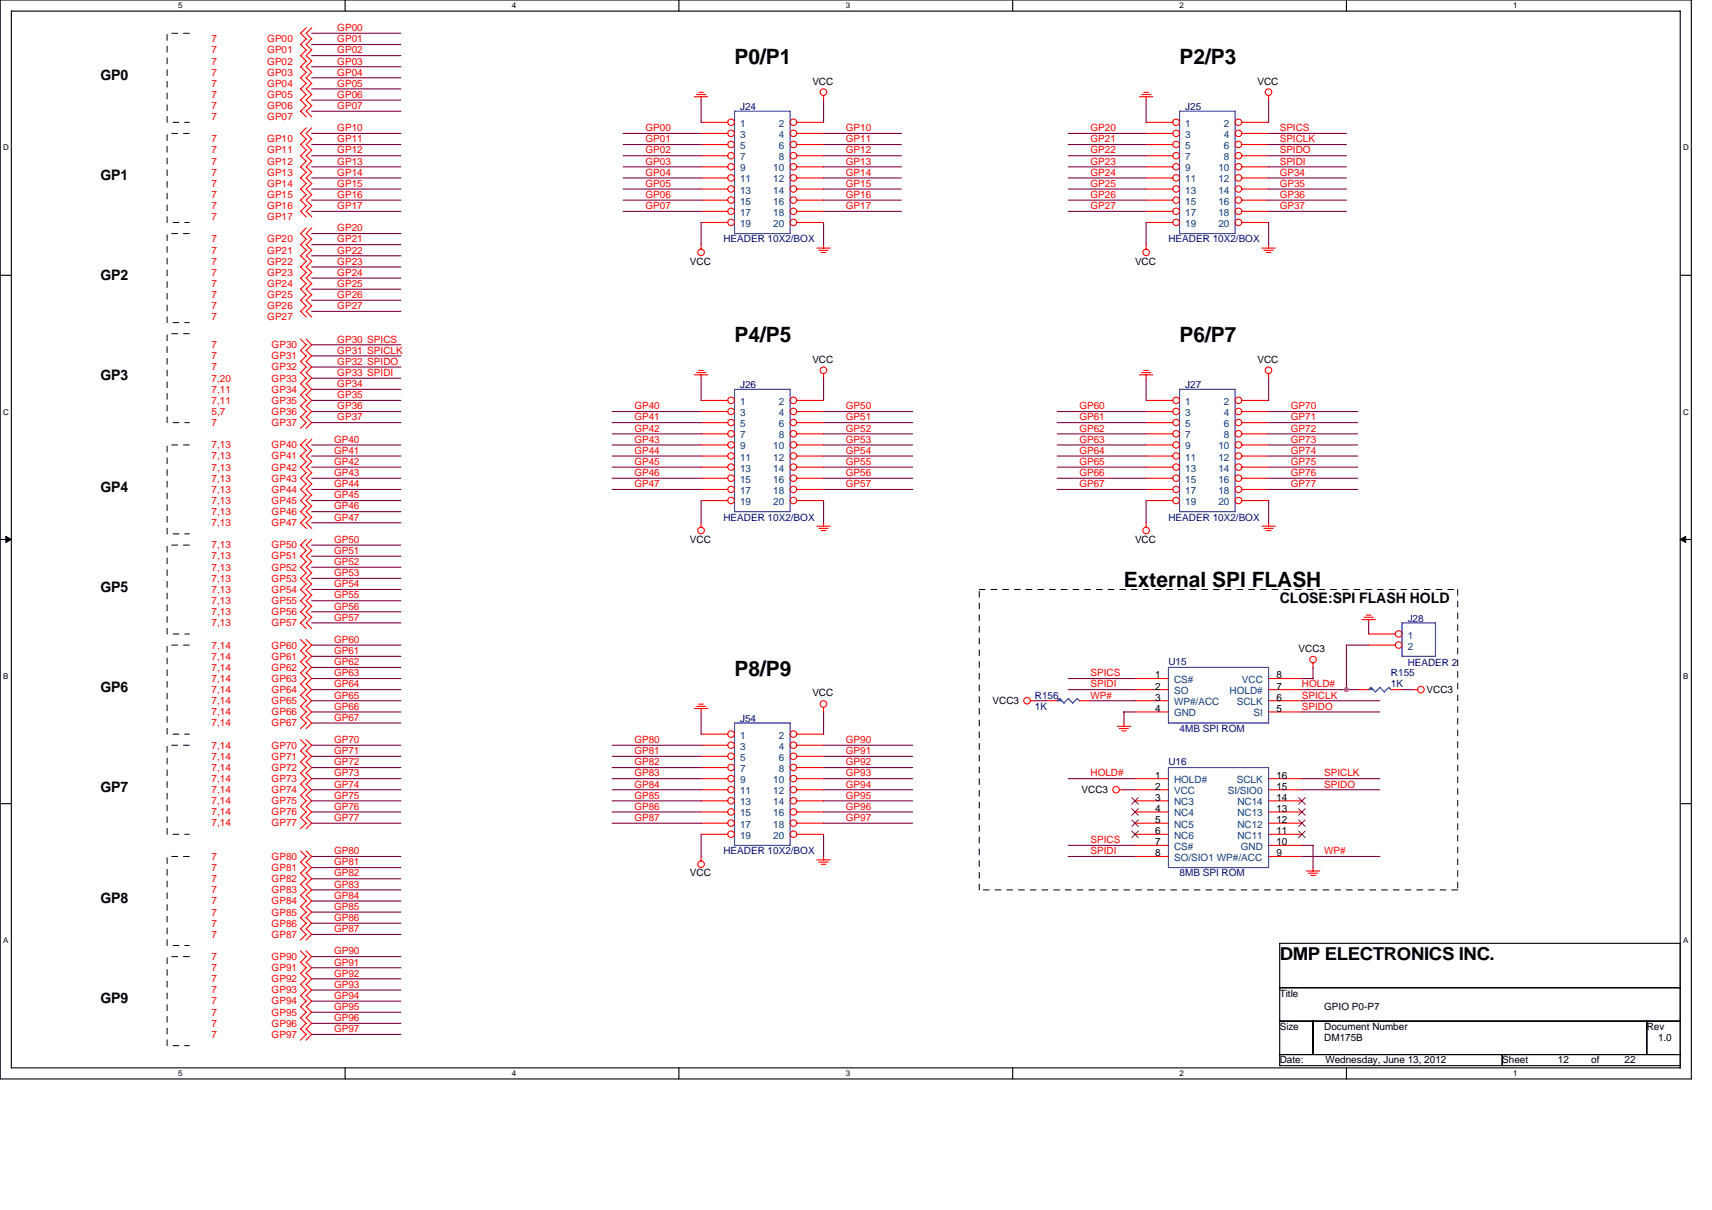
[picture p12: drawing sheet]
<svg xmlns="http://www.w3.org/2000/svg" width="297mm" height="210mm" viewBox="0 0 297 210" stroke-linecap="round" stroke-linejoin="round" font-family="sans-serif">
<path d="M0 0h293.5v187.2h-293.5zM2 1.9h289.5v183.4h-289.5z" fill="none" stroke="#000" stroke-width=".19"/>
<g fill="#fff">
<path d="M30.9 .2h.8v1.6h-.8z"/>
<path d="M30.9 185.5h.8v1.6h-.8z"/>
</g>
<path d="M59.9 0v1.9M59.9 185.3v1.9" fill="none" stroke="#000" stroke-width=".19"/>
<g fill="#fff">
<path d="M88.8 .2h.8v1.6h-.8z"/>
<path d="M88.8 185.5h.8v1.6h-.8z"/>
</g>
<path d="M117.8 0v1.9M117.8 185.3v1.9" fill="none" stroke="#000" stroke-width=".19"/>
<g fill="#fff">
<path d="M146.7 .2h.8v1.6h-.8z"/>
<path d="M146.7 185.5h.8v1.6h-.8z"/>
</g>
<path d="M175.7 0v1.9M175.7 185.3v1.9" fill="none" stroke="#000" stroke-width=".19"/>
<g fill="#fff">
<path d="M204.7 .2h.7v1.6h-.7z"/>
<path d="M204.7 185.5h.7v1.6h-.7z"/>
</g>
<path d="M233.6 0v1.9M233.6 185.3v1.9" fill="none" stroke="#000" stroke-width=".19"/>
<g fill="#fff">
<path d="M262.6 .2h.7v1.6h-.7z"/>
<path d="M262.6 185.5h.7v1.6h-.7z"/>
<path d="M.5 24.8h1v1.6h-1z"/>
<path d="M292 24.8h1v1.6h-1z"/>
<path d="M.5 70.7h1v1.5h-1z"/>
<path d="M292 70.7h1v1.5h-1z"/>
</g>
<path d="M0 47.8h2M291.5 47.8h2" fill="none" stroke="#000" stroke-width=".19"/>
<g fill="#fff">
<path d="M.5 116.5h.9v1.6h-.9z"/>
<path d="M292 116.5h.9v1.6h-.9z"/>
</g>
<path d="M0 93.6h2M291.5 93.6h2" fill="none" stroke="#000" stroke-width=".19"/>
<path d="M1 93.1l1 .5-1 .5zM291.5 93.6l1-.5v1z" fill="#000" stroke="#000" stroke-width=".17"/>
<g fill="#fff">
<path d="M.5 162.4h.9v1.5h-.9z"/>
<path d="M292 162.4h.9v1.5h-.9z"/>
</g>
<path d="M0 139.5h2M291.5 139.5h2M222 163.7h69.5v21.2h-69.5zM222 171.4h69.5M222 177.2h69.5M227.8 177.2v5.8M285.7 177.2v5.8M222 183h69.5M260.6 183v1.9" fill="none" stroke="#000" stroke-width=".19"/>
<g fill="none" stroke="#000" stroke-width=".17" stroke-dasharray="1 1 1 1 1 1 1 1">
<path d="M32.8 5.8h-3.8v15.4h3.8M32.8 23.2h-3.8v15.4h3.8M32.8 40.5h-3.8v15.5h3.8M32.8 57.9h-3.8v15.4h3.8M32.8 77.2h-3.8v15.4h3.8M32.8 94.6h-3.8v15.4h3.8M32.8 112h-3.8v15.4h3.8M169.9 102.3h83M252.9 102.3v52.1M32.8 129.3h-3.8v15.5h3.8M32.8 148.6h-3.8v15.5h3.8M169.9 154.4v-52.1"/>
<path d="M252.9 154.4h-83M32.8 166h-3.8v15.5h3.8"/>
</g>
<g fill="none" stroke="#f00" stroke-width=".19">
<path d="M53.1 12.5l-.9 1 .9 1M53.1 10.6l-.9 1 .9 1M53.1 18.3l-.9 1 .9 1M53.1 16.4l-.9 1 .9 1M53.1 6.7l-.9 1 .9 1M53.1 14.5l-.9 .9 .9 1M53.1 4.8l-.9 1 .9 1M53.1 8.7l-.9 1 .9 .9M54.1 12.5l-1 1 1 1M54.1 10.6l-1 1 1 1M54.1 18.3l-1 1 1 1M54.1 16.4l-1 1 1 1"/>
<path d="M54.1 6.7l-1 1 1 1M54.1 14.5l-1 .9 1 1M54.1 4.8l-1 1 1 1M54.1 8.7l-1 1 1 .9M120.5 16.8h2.3M120.9 16.4h1.5M121.2 16h.8M121.6 16.8v.6M142.9 16.6v.8M197.7 16.8h2.3M198.1 16.4h1.6M198.5 16h.8"/>
<path d="M198.9 16.8v.6M220.1 16.6v.8M53.1 31.8l-.9 1 .9 1M53.1 24.1l-.9 1 .9 1M53.1 28l-.9 1 .9 .9M53.1 33.8l-.9 .9 .9 1M53.1 22.2l-.9 1 .9 1M53.1 29.9l-.9 1 .9 1M53.1 26l-.9 1 .9 1M53.1 39.5l-.9 1 .9 1M53.1 35.7l-.9 1 .9 1M54.1 31.8l-1 1 1 1"/>
<path d="M54.1 24.1l-1 1 1 1M54.1 28l-1 1 1 .9M54.1 33.8l-1 .9 1 1M54.1 22.2l-1 1 1 1M54.1 29.9l-1 1 1 1M54.1 26l-1 1 1 1M54.1 39.5l-1 1 1 1M54.1 35.7l-1 1 1 1M121.6 21.2h4.7M121.6 23.2h4.7M121.6 25.1h4.7M121.6 27h4.7"/>
<path d="M121.6 29h4.7M121.6 30.9h4.7M121.6 32.8h4.7M121.6 34.7h4.7M121.6 36.7h4.7M121.6 38.6h4.7M138.3 21.2h4.6M138.3 23.2h4.6M138.3 25.1h4.6M138.3 27h4.6M138.3 29h4.6M138.3 30.9h4.6"/>
<path d="M138.3 32.8h4.6M138.3 34.7h4.6M138.3 36.7h4.6M138.3 38.6h4.6M198.9 21.2h4.6M198.9 23.2h4.6M198.9 25.1h4.6M198.9 27h4.6M198.9 29h4.6M198.9 30.9h4.6M198.9 32.8h4.6M198.9 34.7h4.6"/>
<path d="M198.9 36.7h4.6M198.9 38.6h4.6M215.5 21.2h4.6M215.5 23.2h4.6M215.5 25.1h4.6M215.5 27h4.6M215.5 29h4.6M215.5 30.9h4.6M215.5 32.8h4.6M215.5 34.7h4.6M215.5 36.7h4.6M215.5 38.6h4.6"/>
<path d="M52.1 58.8l1 1-1 1M53.1 58.8l1 1-1 1M53.1 41.5l-.9 1 .9 1M53.1 49.2l-.9 1 .9 1M53.1 45.3l-.9 1 .9 1M53.1 47.3l-.9 1 .9 .9M53.1 51.1l-.9 1 .9 1M53.1 43.4l-.9 1 .9 1M53.1 53.1l-.9 .9 .9 1M54.1 41.5l-1 1 1 1M54.1 49.2l-1 1 1 1M54.1 45.3l-1 1 1 1"/>
<path d="M54.1 47.3l-1 1 1 .9M54.1 51.1l-1 1 1 1M54.1 43.4l-1 1 1 1M54.1 53.1l-1 .9 1 1M121.6 42.4v.8M141.7 43.1h2.4M142.1 43.4h1.6M142.5 43.8h.8M142.9 42.5v.6M198.9 42.4v.8M218.9 43.1h2.4M219.3 43.4h1.6"/>
<path d="M219.7 43.8h.8M220.1 42.5v.6M52.1 64.6l1 1-1 1M52.1 60.8l1 1-1 1M52.1 62.7l1 1-1 1M52.1 66.6l1 1-1 .9M52.1 68.5l1 1-1 1M52.1 72.4l1 .9-1 1M52.1 70.4l1 1-1 1M53.1 64.6l1 1-1 1M53.1 60.8l1 1-1 1M53.1 62.7l1 1-1 1"/>
<path d="M53.1 66.6l1 1-1 .9M53.1 68.5l1 1-1 1M53.1 72.4l1 .9-1 1M53.1 70.4l1 1-1 1M53.1 76.2l-.9 1 .9 1M53.1 78.1l-.9 1 .9 1-.9 1 .9 1M54.1 76.2l-1 1 1 1M54.1 78.1l-1 1 1 1-1 1 1 1M120.5 65h2.3M120.9 64.7h1.5M121.2 64.3h.8M121.6 65v.6"/>
<path d="M121.6 69.5h4.7M121.6 71.4h4.7M121.6 73.3h4.7M121.6 75.3h4.7M121.6 77.2h4.7M121.6 79.1h4.7M138.3 69.5h4.6M138.3 71.4h4.6M138.3 73.3h4.6M138.3 75.3h4.6M138.3 77.2h4.6M138.3 79.1h4.6"/>
<path d="M142.9 64.9v.8M197.7 65h2.3M198.1 64.7h1.6M198.5 64.3h.8M198.9 65v.6M198.9 69.5h4.6M198.9 71.4h4.6M198.9 73.3h4.6M198.9 75.3h4.6M198.9 77.2h4.6M198.9 79.1h4.6M215.5 69.5h4.6"/>
<path d="M215.5 71.4h4.6M215.5 73.3h4.6M215.5 75.3h4.6M215.5 77.2h4.6M215.5 79.1h4.6M220.1 64.9v.8M53.1 82l-.9 1 .9 1M53.1 83.9l-.9 1 .9 1M53.1 85.9l-.9 1 .9 .9M53.1 87.8l-.9 1 .9 1M53.1 89.7l-.9 1 .9 1M53.1 97.5l-.9 .9 .9 1"/>
<path d="M53.1 95.5l-.9 1 .9 1M53.1 99.4l-.9 1 .9 1M53.1 93.6l-.9 1 .9 1M54.1 82l-1 1 1 1M54.1 83.9l-1 1 1 1M54.1 85.9l-1 1 1 .9M54.1 87.8l-1 1 1 1M54.1 89.7l-1 1 1 1M54.1 97.5l-1 .9 1 1M54.1 95.5l-1 1 1 1M54.1 99.4l-1 1 1 1M54.1 93.6l-1 1 1 1"/>
<path d="M121.6 90.7v.8M121.6 81.1h4.7M121.6 83h4.7M121.6 84.9h4.7M121.6 86.9h4.7M138.3 81.1h4.6M138.3 83h4.6M138.3 84.9h4.6M138.3 86.9h4.6M141.7 91.3h2.4M142.1 91.7h1.6M142.5 92.1h.8"/>
<path d="M142.9 90.7v.6M198.9 90.7v.8M198.9 81.1h4.6M198.9 83h4.6M198.9 84.9h4.6M198.9 86.9h4.6M215.5 81.1h4.6M215.5 83h4.6M215.5 84.9h4.6M215.5 86.9h4.6M218.9 91.3h2.4M219.3 91.7h1.6"/>
<path d="M219.7 92.1h.8M220.1 90.7v.6M52.1 118.7l1 1-1 1M52.1 112.9l1 1-1 1M52.1 111l1 1-1 .9M52.1 116.8l1 1-1 .9M52.1 114.8l1 1-1 1M53.1 118.7l1 1-1 1M53.1 112.9l1 1-1 1M53.1 111l1 1-1 .9M53.1 116.8l1 1-1 .9M53.1 114.8l1 1-1 1"/>
<path d="M53.1 101.3l-.9 1 .9 1M53.1 107.1l-.9 1 .9 1M53.1 105.2l-.9 1 .9 .9M53.1 103.3l-.9 .9 .9 1M54.1 101.3l-1 1 1 1M54.1 107.1l-1 1 1 1M54.1 105.2l-1 1 1 .9M54.1 103.3l-1 .9 1 1M196.9 119.7h5.8M196.9 117.8h5.8M220.1 119.7h5.8M220.1 117.8h5.8"/>
<path d="M227.8 115v.8M235.5 119.7h2M236.3 107.5h2.3M236.7 107.1h1.6M237.1 106.7h.8M237.5 107.5v.6M237.5 110h4.6M237.5 112h4.6M241.3 119.7h2M245.2 119.7h.8M52.1 136.1l1 1-1 .9M52.1 138l1 1-1 1"/>
<path d="M52.1 128.4l1 .9-1 1 1 1-1 .9M52.1 132.2l1 1-1 1M52.1 134.1l1 1-1 1M52.1 139.9l1 1-1 1M52.1 124.5l1 1-1 .9M52.1 120.6l1 1-1 1M52.1 122.6l1 .9-1 1M53.1 136.1l1 1-1 .9M53.1 138l1 1-1 1M53.1 128.4l1 .9-1 1 1 1-1 .9M53.1 132.2l1 1-1 1M53.1 134.1l1 1-1 1"/>
<path d="M53.1 139.9l1 1-1 1M53.1 124.5l1 1-1 .9M53.1 120.6l1 1-1 1M53.1 122.6l1 .9-1 1M120.5 123h2.3M120.9 122.6h1.5M121.2 122.2h.8M121.6 122.9v.6M121.6 137.1h4.7M121.6 135.1h4.7M121.6 139h4.7M121.6 127.4h4.7"/>
<path d="M121.6 129.3h4.7M121.6 131.3h4.7M121.6 133.2h4.7M138.3 137.1h4.6M138.3 135.1h4.6M138.3 139h4.6M138.3 127.4h4.6M138.3 129.3h4.6M138.3 131.3h4.6M138.3 133.2h4.6M142.9 122.8v.8M178.8 121.6h.8"/>
<path d="M181.5 121.6h1.9M187.3 121.6h1.9M193.8 126h2.4M194.2 126.4h1.6M194.2 137.1h.8M194.6 126.8h.8M195 125.5v.6M196.9 121.6h5.8M196.9 137.1h5.8M196.9 123.5h5.8M196.9 135.1h5.8M196.9 139h5.8"/>
<path d="M220.1 121.6h5.8M220.1 137.1h5.8M220.1 123.5h5.8M220.1 135.1h5.8M220.1 139h5.8M52.1 141.9l1 1-1 .9M52.1 155.4l1 1-1 1M52.1 151.5l1 1-1 1M52.1 157.3l1 1-1 1M52.1 159.2l1 1-1 1M52.1 147.7l1 .9-1 1M52.1 149.6l1 1-1 1"/>
<path d="M52.1 153.4l1 1-1 1M53.1 141.9l1 1-1 .9M53.1 155.4l1 1-1 1M53.1 151.5l1 1-1 1M53.1 157.3l1 1-1 1M53.1 159.2l1 1-1 1M53.1 147.7l1 .9-1 1M53.1 149.6l1 1-1 1M53.1 153.4l1 1-1 1M121.6 148.6v.8M121.6 140.9h4.7M121.6 142.9h4.7"/>
<path d="M121.6 144.8h4.7M138.3 140.9h4.6M138.3 142.9h4.6M138.3 144.8h4.6M141.7 149.2h2.4M142.1 149.6h1.6M142.5 150h.8M142.9 148.6v.6M196.9 140.9h5.8M196.9 142.9h5.8M196.9 144.8h5.8M196.9 146.7h5.8"/>
<path d="M196.9 148.6h5.8M220.1 140.9h5.8M220.1 142.9h5.8M220.1 144.8h5.8M220.1 146.7h5.8M220.1 148.6h5.8M226.7 151.2h2.3M227 151.5h1.6M227.4 151.9h.8M227.8 150.6v.6M52.1 161.2l1 1-1 .9M52.1 172.7l1 1-1 1"/>
<path d="M52.1 176.6l1 1-1 1M52.1 165l1 1-1 1M52.1 168.9l1 1-1 1M52.1 170.8l1 1-1 1M52.1 174.7l1 1-1 1M52.1 167l1 .9-1 1M52.1 178.5l1 1-1 1M53.1 161.2l1 1-1 .9M53.1 172.7l1 1-1 1M53.1 176.6l1 1-1 1M53.1 165l1 1-1 1M53.1 168.9l1 1-1 1"/>
<path d="M53.1 170.8l1 1-1 1M53.1 174.7l1 1-1 1M53.1 167l1 .9-1 1M53.1 178.5l1 1-1 1"/>
<circle cx="142.9" cy="16" r=".57"/>
<circle cx="220.1" cy="16" r=".57"/>
<circle cx="126.9" cy="34.7" r=".57"/>
<circle cx="126.9" cy="23.1" r=".57"/>
<circle cx="126.9" cy="36.7" r=".57"/>
<circle cx="126.9" cy="25.1" r=".57"/>
<circle cx="126.9" cy="21.2" r=".57"/>
<circle cx="126.9" cy="32.8" r=".57"/>
<circle cx="126.9" cy="30.9" r=".57"/>
<circle cx="126.9" cy="27" r=".57"/>
<circle cx="126.9" cy="28.9" r=".57"/>
<circle cx="126.9" cy="38.6" r=".57"/>
<circle cx="137.7" cy="23.1" r=".57"/>
<circle cx="137.7" cy="34.7" r=".57"/>
<circle cx="137.7" cy="25.1" r=".57"/>
<circle cx="137.7" cy="36.7" r=".57"/>
<circle cx="137.7" cy="21.2" r=".57"/>
<circle cx="137.7" cy="30.9" r=".57"/>
<circle cx="137.7" cy="32.8" r=".57"/>
<circle cx="137.7" cy="38.6" r=".57"/>
<circle cx="137.7" cy="27" r=".57"/>
<circle cx="137.7" cy="28.9" r=".57"/>
<circle cx="204.1" cy="23.1" r=".57"/>
<circle cx="204.1" cy="34.7" r=".57"/>
<circle cx="204.1" cy="25.1" r=".57"/>
<circle cx="204.1" cy="36.7" r=".57"/>
<circle cx="204.1" cy="21.2" r=".57"/>
<circle cx="204.1" cy="30.9" r=".57"/>
<circle cx="204.1" cy="32.8" r=".57"/>
<circle cx="204.1" cy="27" r=".57"/>
<circle cx="204.1" cy="28.9" r=".57"/>
<circle cx="204.1" cy="38.6" r=".57"/>
<circle cx="214.9" cy="34.7" r=".57"/>
<circle cx="214.9" cy="23.1" r=".57"/>
<circle cx="214.9" cy="25.1" r=".57"/>
<circle cx="214.9" cy="36.7" r=".57"/>
<circle cx="214.9" cy="21.2" r=".57"/>
<circle cx="214.9" cy="30.9" r=".57"/>
<circle cx="214.9" cy="32.8" r=".57"/>
<circle cx="214.9" cy="38.6" r=".57"/>
<circle cx="214.9" cy="27" r=".57"/>
<circle cx="214.9" cy="28.9" r=".57"/>
<circle cx="121.6" cy="43.8" r=".57"/>
<circle cx="198.9" cy="43.8" r=".57"/>
<circle cx="126.9" cy="77.2" r=".57"/>
<circle cx="126.9" cy="73.3" r=".57"/>
<circle cx="126.9" cy="71.4" r=".57"/>
<circle cx="126.9" cy="69.5" r=".57"/>
<circle cx="126.9" cy="79.1" r=".57"/>
<circle cx="126.9" cy="75.3" r=".57"/>
<circle cx="137.7" cy="77.2" r=".57"/>
<circle cx="137.7" cy="73.3" r=".57"/>
<circle cx="137.7" cy="71.4" r=".57"/>
<circle cx="137.7" cy="69.5" r=".57"/>
<circle cx="137.7" cy="79.1" r=".57"/>
<circle cx="137.7" cy="75.3" r=".57"/>
<circle cx="142.9" cy="64.3" r=".57"/>
<circle cx="204.1" cy="77.2" r=".57"/>
<circle cx="204.1" cy="73.3" r=".57"/>
<circle cx="204.1" cy="71.4" r=".57"/>
<circle cx="204.1" cy="69.5" r=".57"/>
<circle cx="204.1" cy="75.3" r=".57"/>
<circle cx="204.1" cy="79.1" r=".57"/>
<circle cx="214.9" cy="77.2" r=".57"/>
<circle cx="214.9" cy="73.3" r=".57"/>
<circle cx="214.9" cy="71.4" r=".57"/>
<circle cx="214.9" cy="69.5" r=".57"/>
<circle cx="214.9" cy="75.3" r=".57"/>
<circle cx="214.9" cy="79.1" r=".57"/>
<circle cx="220.1" cy="64.3" r=".57"/>
<circle cx="121.6" cy="92.1" r=".57"/>
<circle cx="126.9" cy="81.1" r=".57"/>
<circle cx="126.9" cy="86.9" r=".57"/>
<circle cx="126.9" cy="83" r=".57"/>
<circle cx="126.9" cy="84.9" r=".57"/>
<circle cx="137.7" cy="81.1" r=".57"/>
<circle cx="137.7" cy="83" r=".57"/>
<circle cx="137.7" cy="86.9" r=".57"/>
<circle cx="137.7" cy="84.9" r=".57"/>
<circle cx="198.9" cy="92.1" r=".57"/>
<circle cx="204.1" cy="81.1" r=".57"/>
<circle cx="204.1" cy="86.9" r=".57"/>
<circle cx="204.1" cy="83" r=".57"/>
<circle cx="204.1" cy="84.9" r=".57"/>
<circle cx="214.9" cy="81.1" r=".57"/>
<circle cx="214.9" cy="86.9" r=".57"/>
<circle cx="214.9" cy="83" r=".57"/>
<circle cx="214.9" cy="84.9" r=".57"/>
<circle cx="227.8" cy="114.5" r=".57"/>
<circle cx="242.7" cy="110" r=".57"/>
<circle cx="242.7" cy="111.9" r=".57"/>
<circle cx="246.5" cy="119.7" r=".57"/>
<circle cx="126.9" cy="127.4" r=".57"/>
<circle cx="126.9" cy="133.2" r=".57"/>
<circle cx="126.9" cy="135.1" r=".57"/>
<circle cx="126.9" cy="129.3" r=".57"/>
<circle cx="126.9" cy="131.2" r=".57"/>
<circle cx="126.9" cy="139" r=".57"/>
<circle cx="126.9" cy="137" r=".57"/>
<circle cx="137.7" cy="127.4" r=".57"/>
<circle cx="137.7" cy="133.2" r=".57"/>
<circle cx="137.7" cy="135.1" r=".57"/>
<circle cx="137.7" cy="129.3" r=".57"/>
<circle cx="137.7" cy="139" r=".57"/>
<circle cx="137.7" cy="131.2" r=".57"/>
<circle cx="137.7" cy="137" r=".57"/>
<circle cx="142.9" cy="122.2" r=".57"/>
<circle cx="178.2" cy="121.6" r=".57"/>
<circle cx="193.7" cy="137" r=".57"/>
<circle cx="121.6" cy="150" r=".57"/>
<circle cx="126.9" cy="140.9" r=".57"/>
<circle cx="126.9" cy="142.8" r=".57"/>
<circle cx="126.9" cy="144.8" r=".57"/>
<circle cx="137.7" cy="140.9" r=".57"/>
<circle cx="137.7" cy="142.8" r=".57"/>
<circle cx="137.7" cy="144.8" r=".57"/>
</g>
<g fill="none" stroke="#00f" stroke-width=".19">
<path d="M127.4 19.3h9.7v21.2h-9.7zM204.7 19.3h9.6v21.2h-9.6zM127.4 67.6h9.7v21.2h-9.7zM204.7 67.6h9.6v21.2h-9.6zM202.7 115.8h17.4v9.7h-17.4zM237.5 119.7l.4-.4 .8 .8M239.4 119.3l.8 .8M239.4 119.3l-.8 .8M241 119.3l.4 .4M241 119.3l-.8 .8M243.3 108.1h5.8v5.8h-5.8zM127.4 125.5h9.7v21.2h-9.7z"/>
<path d="M183.8 121.2l-.4 .4M185.4 121.2l-.8 .8-.8-.8M186.9 121.2l.4 .4M186.9 121.2l-.8 .8-.7-.8M202.7 133.2h17.4v17.4h-17.4z"/>
</g>
<g fill="#00f" stroke="#00f" stroke-width=".19">
<path d="M237.5 119.7l.4-.4 .3 .4-.3-.4 .3 .4z" fill-rule="evenodd"/>
<path d="M183.8 121.2l.4 .4h-.8l.4-.4 .4 .4z" fill-rule="evenodd"/>
</g>
<g fill="none" stroke="#804000" stroke-width=".17">
<path d="M196.4 138.4l1.1 1.2M197.5 138.4l-1.2 1.2M225.3 138.4l1.2 1.2M226.5 138.4l-1.2 1.2M196.4 140.3l1.1 1.2M196.4 142.3l1.1 1.1M196.4 144.2l1.1 1.2M197.5 140.3l-1.2 1.2M197.5 142.3l-1.2 1.1M197.5 144.2l-1.2 1.2M225.3 144.2l1.2 1.2M225.3 142.3l1.2 1.1"/>
<path d="M225.3 140.3l1.2 1.2M226.5 144.2l-1.2 1.2M226.5 142.3l-1.2 1.1M226.5 140.3l-1.2 1.2"/>
</g>
<g fill="none" stroke="#800040" stroke-width=".19">
<path d="M54.1 15.4h15.5M54.1 7.7h15.5M54.1 17.4h15.5M54.1 11.6h15.5M54.1 9.7h15.5M54.1 5.8h15.5M54.1 19.3h15.5M54.1 13.5h15.5M121.6 17.4v3.9M142.9 17.4v3.9M198.9 17.4v3.9M220.1 17.4v3.9"/>
<path d="M54.1 23.2h15.5M54.1 30.9h15.5M54.1 27h15.5M54.1 25.1h15.5M54.1 32.8h15.5M54.1 34.7h15.5M54.1 36.7h15.5M54.1 29h15.5M108.1 23.2h13.5M108.1 30.9h13.5M108.1 27h13.5M108.1 25.1h13.5"/>
<path d="M108.1 32.8h13.5M108.1 34.7h13.5M108.1 36.7h13.5M108.1 29h13.5M121.6 38.6v3.9M142.9 23.2h13.5M142.9 30.9h13.5M142.9 27h13.5M142.9 25.1h13.5M142.9 32.8h13.5M142.9 34.7h13.5M142.9 36.7h13.5"/>
<path d="M142.9 29h13.5M142.9 38.6v3.9M185.3 23.2h13.6M185.3 30.9h13.6M185.3 27h13.6M185.3 25.1h13.6M185.3 32.8h13.6M185.3 34.7h13.6M185.3 36.7h13.6M185.3 29h13.6M198.9 38.6v3.9M220.1 23.2h13.5"/>
<path d="M220.1 30.9h13.5M220.1 27h13.5M220.1 25.1h13.5M220.1 32.8h13.5M220.1 34.7h13.5M220.1 36.7h13.5M220.1 29h13.5M220.1 38.6v3.9M54.1 52.1h15.5M54.1 50.2h15.5M54.1 54h15.5M54.1 40.5h15.5"/>
<path d="M54.1 48.3h15.5M54.1 42.5h15.5M54.1 44.4h15.5M54.1 46.3h15.5M54.1 59.8h15.5M54.1 61.8h15.5M54.1 65.6h15.5M54.1 63.7h15.5M54.1 73.3h15.5M54.1 71.4h15.5M54.1 67.6h15.5M54.1 69.5h15.5"/>
<path d="M54.1 77.2h15.5M54.1 79.1h15.5M106.2 73.3h15.5M106.2 71.4h15.5M106.2 77.2h15.5M106.2 79.1h15.5M106.2 75.3h15.5M121.6 65.6v3.9M142.9 73.3h15.4M142.9 71.4h15.4M142.9 65.6v3.9M142.9 77.2h15.4"/>
<path d="M142.9 79.1h15.4M142.9 75.3h15.4M183.4 73.3h15.5M183.4 71.4h15.5M183.4 77.2h15.5M183.4 79.1h15.5M183.4 75.3h15.5M198.9 65.6v3.9M220.1 73.3h15.5M220.1 71.4h15.5M220.1 65.6v3.9M220.1 77.2h15.5"/>
<path d="M220.1 79.1h15.5M220.1 75.3h15.5M54.1 81.1h15.5M54.1 83h15.5M54.1 84.9h15.5M54.1 86.9h15.5M54.1 88.8h15.5M54.1 90.7h15.5M54.1 94.6h15.5M54.1 96.5h15.5M54.1 98.4h15.5M106.2 81.1h15.5"/>
<path d="M106.2 83h15.5M106.2 84.9h15.5M121.6 86.9v3.8M142.9 86.9v3.8M142.9 81.1h15.4M142.9 83h15.4M142.9 84.9h15.4M183.4 81.1h15.5M183.4 83h15.5M183.4 84.9h15.5M198.9 86.9v3.8M220.1 86.9v3.8"/>
<path d="M220.1 81.1h15.5M220.1 83h15.5M220.1 84.9h15.5M54.1 119.7h15.5M54.1 117.8h15.5M54.1 112h15.5M54.1 100.4h15.5M54.1 102.3h15.5M54.1 104.2h15.5M54.1 106.2h15.5M54.1 108.1h15.5M54.1 113.9h15.5"/>
<path d="M54.1 115.8h15.5M185.3 119.7h11.6M185.3 117.8h11.6M225.9 119.7h9.7M227.8 115.8v2h-1.9M233.6 112h3.9M233.6 112v7.7M237.5 108.1v1.9M243.2 119.7h2M54.1 123.5h15.5M54.1 121.6h15.5M54.1 137.1h15.5"/>
<path d="M54.1 135.1h15.5M54.1 125.5h15.5M54.1 129.3h15.5M54.1 131.3h15.5M54.1 133.2h15.5M54.1 139h15.5M106.2 137.1h15.5M106.2 135.1h15.5M106.2 129.3h15.5M106.2 131.3h15.5M106.2 133.2h15.5M106.2 139h15.5"/>
<path d="M121.6 123.5v3.9M142.9 123.5v3.9M142.9 137.1h15.4M142.9 135.1h15.4M142.9 129.3h15.4M142.9 131.3h15.4M142.9 133.2h15.4M142.9 139h15.4M179.5 121.6h2M185.3 135.1h11.6M189.2 121.6h7.8M195 123.5h1.9"/>
<path d="M195 137.1h1.9M195 123.5v2M225.9 123.5h13.5M225.9 121.6h13.5M225.9 137.1h13.5M225.9 135.1h13.5M54.1 148.6h15.5M54.1 140.9h15.5M54.1 142.9h15.5M54.1 150.6h15.5M54.1 156.4h15.5M54.1 152.5h15.5"/>
<path d="M54.1 158.3h15.5M54.1 154.4h15.5M106.2 140.9h15.5M106.2 142.9h15.5M121.6 144.8v3.9M142.9 144.8v3.9M142.9 140.9h15.4M142.9 142.9h15.4M185.3 146.7h11.6M185.3 148.6h11.6M225.9 146.7h1.9M225.9 148.6h13.5"/>
<path d="M227.8 146.7v3.9M54.1 160.2h15.5M54.1 162.2h15.5M54.1 179.5h15.5M54.1 167.9h15.5M54.1 173.7h15.5M54.1 175.7h15.5M54.1 169.9h15.5M54.1 171.8h15.5M54.1 177.6h15.5M54.1 166h15.5"/>
</g>
<circle cx="233.6" cy="119.7" r=".38" fill="#f0f" stroke="#f0f" stroke-width=".19"/>
<g font-size="3.7">
<text x="127.4" y="11.1">P0/P1</text>
<text x="204.7" y="11.1">P2/P3</text>
<text x="127.4" y="59.4">P4/P5</text>
<text x="204.7" y="59.4">P6/P7</text>
<text x="195" y="101.8">External SPI FLASH</text>
<text x="127.4" y="117.3">P8/P9</text>
</g>
<text font-size="3.1" x="222" y="166.6">DMP ELECTRONICS INC.</text>
<g font-size="2.5">
<text x="17.4" y="13.9">GP0</text>
<text x="17.4" y="31.3">GP1</text>
<text x="17.4" y="48.7">GP2</text>
<text x="17.4" y="66">GP3</text>
<text x="17.4" y="85.3">GP4</text>
<text x="17.4" y="102.7">GP5</text>
<text x="222" y="104.6">CLOSE:SPI FLASH HOLD</text>
<text x="17.4" y="120.1">GP6</text>
<text x="17.4" y="137.5">GP7</text>
<text x="17.4" y="156.8">GP8</text>
<text x="17.4" y="174.1">GP9</text>
</g>
<g font-size="1.7" fill="#f00">
<text x="58.5" y="5.4">GP00</text>
<text x="36.7" y="9.3">7</text>
<text x="36.7" y="7.3">7</text>
<text x="36.7" y="11.2">7</text>
<text x="46.4" y="9.3">GP01</text>
<text x="46.4" y="7.3">GP00</text>
<text x="46.4" y="11.2">GP02</text>
<text x="58.5" y="7.3">GP01</text>
<text x="58.5" y="11.2">GP03</text>
<text x="58.5" y="9.3">GP02</text>
<text x="36.7" y="15">7</text>
<text x="36.7" y="13.1">7</text>
<text x="36.7" y="17">7</text>
<text x="46.4" y="15">GP04</text>
<text x="46.4" y="13.1">GP03</text>
<text x="46.4" y="17">GP05</text>
<text x="58.5" y="15">GP05</text>
<text x="58.5" y="17">GP06</text>
<text x="58.5" y="13.1">GP04</text>
<text x="36.7" y="20.8">7</text>
<text x="36.7" y="18.9">7</text>
<text x="46.4" y="20.8">GP07</text>
<text x="46.4" y="18.9">GP06</text>
<text x="58.5" y="22.8">GP10</text>
<text x="58.5" y="18.9">GP07</text>
<text x="112" y="22.8">GP00</text>
<text x="146.7" y="22.8">GP10</text>
<text x="189.2" y="22.8">GP20</text>
<text x="222" y="22.8">SPICS</text>
<text x="36.7" y="26.6">7</text>
<text x="36.7" y="24.7">7</text>
<text x="36.7" y="28.6">7</text>
<text x="46.4" y="26.6">GP11</text>
<text x="46.4" y="24.7">GP10</text>
<text x="46.4" y="28.6">GP12</text>
<text x="58.5" y="26.6">GP12</text>
<text x="58.5" y="24.7">GP11</text>
<text x="58.5" y="28.6">GP13</text>
<text x="112" y="24.7">GP01</text>
<text x="112" y="26.6">GP02</text>
<text x="112" y="28.6">GP03</text>
<text x="146.7" y="26.6">GP12</text>
<text x="146.7" y="28.6">GP13</text>
<text x="146.7" y="24.7">GP11</text>
<text x="189.2" y="28.6">GP23</text>
<text x="189.2" y="24.7">GP21</text>
<text x="189.2" y="26.6">GP22</text>
<text x="222" y="24.7">SPICLK</text>
<text x="222" y="26.6">SPIDO</text>
<text x="222" y="28.6">SPIDI</text>
<text x="36.7" y="34.4">7</text>
<text x="36.7" y="30.5">7</text>
<text x="36.7" y="32.4">7</text>
<text x="46.4" y="34.4">GP15</text>
<text x="46.4" y="30.5">GP13</text>
<text x="46.4" y="32.4">GP14</text>
<text x="58.5" y="30.5">GP14</text>
<text x="58.5" y="32.4">GP15</text>
<text x="58.5" y="34.4">GP16</text>
<text x="112" y="30.5">GP04</text>
<text x="112" y="32.4">GP05</text>
<text x="112" y="34.4">GP06</text>
<text x="146.7" y="32.4">GP15</text>
<text x="146.7" y="30.5">GP14</text>
<text x="146.7" y="34.4">GP16</text>
<text x="189.2" y="32.4">GP25</text>
<text x="189.2" y="30.5">GP24</text>
<text x="189.2" y="34.4">GP26</text>
<text x="222" y="34.4">GP36</text>
<text x="222" y="32.4">GP35</text>
<text x="222" y="30.5">GP34</text>
<text x="36.7" y="36.3">7</text>
<text x="36.7" y="38.2">7</text>
<text x="46.4" y="36.3">GP16</text>
<text x="46.4" y="38.2">GP17</text>
<text x="58.5" y="40.2">GP20</text>
<text x="58.5" y="36.3">GP17</text>
<text x="112" y="36.3">GP07</text>
<text x="146.7" y="36.3">GP17</text>
<text x="189.2" y="36.3">GP27</text>
<text x="222" y="36.3">GP37</text>
<text x="36.7" y="44">7</text>
<text x="36.7" y="47.9">7</text>
<text x="36.7" y="45.9">7</text>
<text x="36.7" y="42.1">7</text>
<text x="46.4" y="44">GP21</text>
<text x="46.4" y="47.9">GP23</text>
<text x="46.4" y="45.9">GP22</text>
<text x="46.4" y="42.1">GP20</text>
<text x="58.5" y="47.9">GP24</text>
<text x="58.5" y="42.1">GP21</text>
<text x="58.5" y="44">GP22</text>
<text x="58.5" y="45.9">GP23</text>
<text x="36.7" y="51.7">7</text>
<text x="36.7" y="49.8">7</text>
<text x="36.7" y="53.7">7</text>
<text x="46.4" y="51.7">GP25</text>
<text x="46.4" y="49.8">GP24</text>
<text x="46.4" y="53.7">GP26</text>
<text x="58.5" y="51.7">GP26</text>
<text x="58.5" y="49.8">GP25</text>
<text x="58.5" y="53.7">GP27</text>
<text x="36.7" y="55.6">7</text>
<text x="46.4" y="55.6">GP27</text>
<text x="58.5" y="59.5">GP30 SPICS</text>
<text x="36.7" y="62.4">7</text>
<text x="36.7" y="60.4">7</text>
<text x="36.7" y="64.3">7</text>
<text x="47.1" y="62.4">GP31</text>
<text x="47.1" y="60.4">GP30</text>
<text x="47.1" y="64.3">GP32</text>
<text x="58.5" y="61.4">GP31 SPICLK</text>
<text x="58.5" y="65.2">GP33 SPIDI</text>
<text x="58.5" y="63.3">GP32 SPIDO</text>
<text x="36.7" y="66.2">7,20</text>
<text x="36.7" y="68.1">7,11</text>
<text x="36.7" y="70.1">7,11</text>
<text x="47.1" y="66.2">GP33</text>
<text x="47.1" y="68.1">GP34</text>
<text x="47.1" y="70.1">GP35</text>
<text x="58.5" y="71">GP36</text>
<text x="58.5" y="67.2">GP34</text>
<text x="58.5" y="69.1">GP35</text>
<text x="110.1" y="71">GP40</text>
<text x="146.7" y="71">GP50</text>
<text x="187.3" y="71">GP60</text>
<text x="224" y="71">GP70</text>
<text x="36.7" y="73.9">7</text>
<text x="36.7" y="72">5,7</text>
<text x="36.7" y="77.8">7,13</text>
<text x="47.1" y="73.9">GP37</text>
<text x="47.1" y="72">GP36</text>
<text x="47.1" y="77.8">GP40</text>
<text x="58" y="76.8">GP40</text>
<text x="58.5" y="73">GP37</text>
<text x="110.1" y="73">GP41</text>
<text x="110.1" y="74.9">GP42</text>
<text x="110.1" y="76.8">GP43</text>
<text x="146.7" y="76.8">GP53</text>
<text x="146.7" y="73">GP51</text>
<text x="146.7" y="74.9">GP52</text>
<text x="187.3" y="74.9">GP62</text>
<text x="187.3" y="76.8">GP63</text>
<text x="187.3" y="73">GP61</text>
<text x="224" y="76.8">GP73</text>
<text x="224" y="73">GP71</text>
<text x="224" y="74.9">GP72</text>
<text x="36.7" y="79.7">7,13</text>
<text x="36.7" y="81.7">7,13</text>
<text x="36.7" y="83.6">7,13</text>
<text x="47.1" y="79.7">GP41</text>
<text x="47.1" y="81.7">GP42</text>
<text x="47.1" y="83.6">GP43</text>
<text x="58" y="78.8">GP41</text>
<text x="58" y="80.7">GP42</text>
<text x="58" y="82.6">GP43</text>
<text x="110.1" y="82.6">GP46</text>
<text x="110.1" y="78.8">GP44</text>
<text x="110.1" y="80.7">GP45</text>
<text x="146.7" y="78.8">GP54</text>
<text x="146.7" y="82.6">GP56</text>
<text x="146.7" y="80.7">GP55</text>
<text x="187.3" y="82.6">GP66</text>
<text x="187.3" y="80.7">GP65</text>
<text x="187.3" y="78.8">GP64</text>
<text x="224" y="82.6">GP76</text>
<text x="224" y="78.8">GP74</text>
<text x="224" y="80.7">GP75</text>
<text x="36.7" y="85.5">7,13</text>
<text x="36.7" y="87.4">7,13</text>
<text x="36.7" y="89.4">7,13</text>
<text x="47.1" y="85.5">GP44</text>
<text x="47.1" y="87.4">GP45</text>
<text x="47.1" y="89.4">GP46</text>
<text x="58" y="84.5">GP44</text>
<text x="58" y="86.5">GP45</text>
<text x="58" y="88.4">GP46</text>
<text x="110.1" y="84.5">GP47</text>
<text x="146.7" y="84.5">GP57</text>
<text x="187.3" y="84.5">GP67</text>
<text x="224" y="84.5">GP77</text>
<text x="36.7" y="91.3">7,13</text>
<text x="36.7" y="95.2">7,13</text>
<text x="47.1" y="91.3">GP47</text>
<text x="47.1" y="95.2">GP50</text>
<text x="58" y="90.3">GP47</text>
<text x="58" y="94.2">GP50</text>
<text x="36.7" y="99">7,13</text>
<text x="36.7" y="97.1">7,13</text>
<text x="36.7" y="101">7,13</text>
<text x="47.1" y="99">GP52</text>
<text x="47.1" y="97.1">GP51</text>
<text x="47.1" y="101">GP53</text>
<text x="58" y="96.1">GP51</text>
<text x="58" y="98.1">GP52</text>
<text x="58" y="100">GP53</text>
<text x="58" y="101.9">GP54</text>
<text x="36.7" y="102.9">7,13</text>
<text x="36.7" y="106.7">7,13</text>
<text x="36.7" y="104.8">7,13</text>
<text x="47.1" y="102.9">GP54</text>
<text x="47.1" y="106.7">GP56</text>
<text x="47.1" y="104.8">GP55</text>
<text x="58" y="103.8">GP55</text>
<text x="58" y="105.8">GP56</text>
<text x="58" y="107.7">GP57</text>
<text x="36.7" y="108.7">7,13</text>
<text x="36.7" y="112.5">7,14</text>
<text x="47.1" y="108.7">GP57</text>
<text x="47.1" y="112.5">GP60</text>
<text x="58" y="111.6">GP60</text>
<text x="58" y="113.5">GP61</text>
<text x="36.7" y="114.5">7,14</text>
<text x="36.7" y="118.3">7,14</text>
<text x="36.7" y="116.4">7,14</text>
<text x="47.1" y="114.5">GP61</text>
<text x="47.1" y="118.3">GP63</text>
<text x="47.1" y="116.4">GP62</text>
<text x="58" y="115.4">GP62</text>
<text x="58" y="117.4">GP63</text>
<text x="58" y="119.3">GP64</text>
<text x="189.2" y="119.3">SPIDI</text>
<text x="189.2" y="117.4">SPICS</text>
<text x="225.9" y="119.3">HOLD#</text>
<text x="36.7" y="120.3">7,14</text>
<text x="36.7" y="122.2">7,14</text>
<text x="36.7" y="124.1">7,14</text>
<text x="47.1" y="120.3">GP64</text>
<text x="47.1" y="122.2">GP65</text>
<text x="47.1" y="124.1">GP66</text>
<text x="58" y="121.2">GP65</text>
<text x="58" y="123.1">GP66</text>
<text x="58" y="125.1">GP67</text>
<text x="189.2" y="121.2">WP#</text>
<text x="225.9" y="123.1">SPIDO</text>
<text x="225.9" y="121.2">SPICLK</text>
<text x="36.7" y="129.9">7,14</text>
<text x="36.7" y="131.8">7,14</text>
<text x="36.7" y="126">7,14</text>
<text x="47.1" y="129.9">GP70</text>
<text x="47.1" y="131.8">GP71</text>
<text x="47.1" y="126">GP67</text>
<text x="58" y="128.9">GP70</text>
<text x="58" y="130.9">GP71</text>
<text x="110.1" y="128.9">GP80</text>
<text x="110.1" y="130.9">GP81</text>
<text x="146.7" y="128.9">GP90</text>
<text x="146.7" y="130.9">GP91</text>
<text x="36.7" y="137.6">7,14</text>
<text x="36.7" y="133.8">7,14</text>
<text x="36.7" y="135.7">7,14</text>
<text x="47.1" y="137.6">GP74</text>
<text x="47.1" y="133.8">GP72</text>
<text x="47.1" y="135.7">GP73</text>
<text x="58" y="132.8">GP72</text>
<text x="58" y="134.7">GP73</text>
<text x="58" y="136.7">GP74</text>
<text x="110.1" y="136.7">GP84</text>
<text x="110.1" y="134.7">GP83</text>
<text x="110.1" y="132.8">GP82</text>
<text x="146.7" y="132.8">GP92</text>
<text x="146.7" y="136.7">GP94</text>
<text x="146.7" y="134.7">GP93</text>
<text x="189.2" y="134.7">HOLD#</text>
<text x="229.8" y="136.7">SPIDO</text>
<text x="229.8" y="134.7">SPICLK</text>
<text x="36.7" y="139.6">7,14</text>
<text x="36.7" y="143.4">7,14</text>
<text x="36.7" y="141.5">7,14</text>
<text x="47.1" y="139.6">GP75</text>
<text x="47.1" y="143.4">GP77</text>
<text x="47.1" y="141.5">GP76</text>
<text x="58" y="138.6">GP75</text>
<text x="58" y="140.5">GP76</text>
<text x="58" y="142.5">GP77</text>
<text x="110.1" y="140.5">GP86</text>
<text x="110.1" y="142.5">GP87</text>
<text x="110.1" y="138.6">GP85</text>
<text x="146.7" y="140.5">GP96</text>
<text x="146.7" y="142.5">GP97</text>
<text x="146.7" y="138.6">GP95</text>
<text x="36.7" y="149.2">7</text>
<text x="47.1" y="149.2">GP80</text>
<text x="58" y="148.3">GP80</text>
<text x="189.2" y="146.3">SPICS</text>
<text x="189.2" y="148.3">SPIDI</text>
<text x="229.8" y="148.3">WP#</text>
<text x="36.7" y="153.1">7</text>
<text x="36.7" y="151.2">7</text>
<text x="36.7" y="155">7</text>
<text x="47.1" y="153.1">GP82</text>
<text x="47.1" y="151.2">GP81</text>
<text x="47.1" y="155">GP83</text>
<text x="58" y="150.2">GP81</text>
<text x="58" y="156">GP84</text>
<text x="58" y="152.1">GP82</text>
<text x="58" y="154.1">GP83</text>
<text x="36.7" y="156.9">7</text>
<text x="36.7" y="158.9">7</text>
<text x="36.7" y="160.8">7</text>
<text x="47.1" y="156.9">GP84</text>
<text x="47.1" y="158.9">GP85</text>
<text x="47.1" y="160.8">GP86</text>
<text x="58" y="159.8">GP86</text>
<text x="58" y="161.8">GP87</text>
<text x="58" y="157.9">GP85</text>
<text x="36.7" y="162.7">7</text>
<text x="36.7" y="166.6">7</text>
<text x="47.1" y="162.7">GP87</text>
<text x="47.1" y="166.6">GP90</text>
<text x="58" y="167.6">GP91</text>
<text x="58" y="165.6">GP90</text>
<text x="36.7" y="170.5">7</text>
<text x="36.7" y="172.4">7</text>
<text x="36.7" y="168.5">7</text>
<text x="47.1" y="170.5">GP92</text>
<text x="47.1" y="172.4">GP93</text>
<text x="47.1" y="168.5">GP91</text>
<text x="58" y="173.4">GP94</text>
<text x="58" y="169.5">GP92</text>
<text x="58" y="171.4">GP93</text>
<text x="36.7" y="174.3">7</text>
<text x="36.7" y="178.2">7</text>
<text x="36.7" y="176.2">7</text>
<text x="47.1" y="174.3">GP94</text>
<text x="47.1" y="178.2">GP96</text>
<text x="47.1" y="176.2">GP95</text>
<text x="58" y="179.1">GP97</text>
<text x="58" y="175.3">GP95</text>
<text x="58" y="177.2">GP96</text>
<text x="36.7" y="180.1">7</text>
<text x="47.1" y="180.1">GP97</text>
</g>
<g font-size="1.7">
<text x="140.9" y="14.7">VCC</text>
<text x="218.2" y="14.7">VCC</text>
<text x="119.7" y="45.9">VCC</text>
<text x="196.9" y="45.9">VCC</text>
<text x="140.9" y="62.9">VCC</text>
<text x="218.2" y="62.9">VCC</text>
<text x="119.7" y="94.2">VCC</text>
<text x="196.9" y="94.2">VCC</text>
<text x="225.3" y="113.1">VCC3</text>
<text x="200.4" y="117.7">1</text>
<text x="200.4" y="119.7">2</text>
<text x="221.5" y="119.7">7</text>
<text x="221.5" y="117.7">8</text>
<text x="140.9" y="120.8">VCC</text>
<text x="172.2" y="122.2">VCC3</text>
<text x="200.4" y="121.6">3</text>
<text x="200.4" y="123.5">4</text>
<text x="221.5" y="123.5">5</text>
<text x="221.5" y="121.6">6</text>
<text x="247.5" y="120.3">VCC3</text>
<text x="187.7" y="137.6">VCC3</text>
<text x="200.4" y="135.1">1</text>
<text x="200.4" y="137">2</text>
<text x="221.5" y="137">15</text>
<text x="221.5" y="135.1">16</text>
<text x="200.4" y="139">3</text>
<text x="200.4" y="140.9">4</text>
<text x="200.4" y="142.8">5</text>
<text x="221.5" y="142.8">12</text>
<text x="221.5" y="140.9">13</text>
<text x="221.5" y="139">14</text>
<text x="200.4" y="144.8">6</text>
<text x="200.4" y="146.7">7</text>
<text x="200.4" y="148.6">8</text>
<text x="221.5" y="148.6">9</text>
<text x="221.5" y="146.7">10</text>
<text x="221.5" y="144.8">11</text>
<text x="119.7" y="152.1">VCC</text>
<text x="222" y="173">Title</text>
<text x="222" y="178.8">Size</text>
<text x="229.8" y="175.3">GPIO P0-P7</text>
<text x="229.8" y="178.8">Document Number</text>
<text x="285.7" y="178.8">Rev</text>
<text x="222" y="184.6">Date:</text>
<text x="229.8" y="180.7">DM175B</text>
<text x="230" y="184.6">Wednesday, June 13, 2012</text>
<text x="260.6" y="184.6">Sheet</text>
<text x="270.3" y="184.6">12</text>
<text x="276.1" y="184.6">of</text>
<text x="281.9" y="184.6">22</text>
<text x="287.7" y="180.7">1.0</text>
</g>
<g font-size="1.7" fill="#000080">
<text x="128.4" y="19.1">J24</text>
<text x="205.6" y="19.1">J25</text>
<text x="125.5" y="42.1">HEADER 10X2/BOX</text>
<text x="202.7" y="42.1">HEADER 10X2/BOX</text>
<text x="128.4" y="67.4">J26</text>
<text x="205.6" y="67.4">J27</text>
<text x="125.5" y="90.3">HEADER 10X2/BOX</text>
<text x="202.7" y="90.3">HEADER 10X2/BOX</text>
<text x="244.2" y="107.9">J28</text>
<text x="202.7" y="115.4">U15</text>
<text x="241.3" y="117.4">R155</text>
<text x="241.3" y="119.3">1K</text>
<text x="244.2" y="115.6">HEADER 2</text>
<text x="128.4" y="125.3">J54</text>
<text x="179.6" y="121.2">R156</text>
<text x="179.6" y="123.1">1K</text>
<text x="204.7" y="127">4MB SPI ROM</text>
<text x="202.7" y="132.8">U16</text>
<text x="125.5" y="148.3">HEADER 10X2/BOX</text>
<text x="204.7" y="152.1">8MB SPI ROM</text>
</g>
<g font-size="1.7" fill="#004080">
<text x="128.4" y="22">1</text>
<text x="128.4" y="23.9">3</text>
<text x="135.1" y="22">2</text>
<text x="135.1" y="23.9">4</text>
<text x="205.6" y="22">1</text>
<text x="205.6" y="23.9">3</text>
<text x="212.4" y="22">2</text>
<text x="212.4" y="23.9">4</text>
<text x="128.4" y="25.9">5</text>
<text x="128.4" y="27.8">7</text>
<text x="128.4" y="29.7">9</text>
<text x="134.2" y="29.7">10</text>
<text x="135.1" y="25.9">6</text>
<text x="135.1" y="27.8">8</text>
<text x="205.6" y="25.9">5</text>
<text x="205.6" y="27.8">7</text>
<text x="205.6" y="29.7">9</text>
<text x="211.4" y="29.7">10</text>
<text x="212.4" y="25.9">6</text>
<text x="212.4" y="27.8">8</text>
<text x="128.4" y="31.7">11</text>
<text x="128.4" y="33.6">13</text>
<text x="128.4" y="35.5">15</text>
<text x="134.2" y="31.7">12</text>
<text x="134.2" y="33.6">14</text>
<text x="134.2" y="35.5">16</text>
<text x="205.6" y="31.7">11</text>
<text x="205.6" y="33.6">13</text>
<text x="205.6" y="35.5">15</text>
<text x="211.4" y="31.7">12</text>
<text x="211.4" y="33.6">14</text>
<text x="211.4" y="35.5">16</text>
<text x="128.4" y="37.5">17</text>
<text x="128.4" y="39.4">19</text>
<text x="134.2" y="37.5">18</text>
<text x="134.2" y="39.4">20</text>
<text x="205.6" y="37.5">17</text>
<text x="205.6" y="39.4">19</text>
<text x="211.4" y="37.5">18</text>
<text x="211.4" y="39.4">20</text>
<text x="128.4" y="70.3">1</text>
<text x="135.1" y="70.3">2</text>
<text x="205.6" y="70.3">1</text>
<text x="212.4" y="70.3">2</text>
<text x="128.4" y="72.2">3</text>
<text x="128.4" y="74.1">5</text>
<text x="128.4" y="76.1">7</text>
<text x="128.4" y="78">9</text>
<text x="134.2" y="78">10</text>
<text x="135.1" y="72.2">4</text>
<text x="135.1" y="74.1">6</text>
<text x="135.1" y="76.1">8</text>
<text x="205.6" y="72.2">3</text>
<text x="205.6" y="74.1">5</text>
<text x="205.6" y="76.1">7</text>
<text x="205.6" y="78">9</text>
<text x="211.4" y="78">10</text>
<text x="212.4" y="72.2">4</text>
<text x="212.4" y="74.1">6</text>
<text x="212.4" y="76.1">8</text>
<text x="128.4" y="79.9">11</text>
<text x="128.4" y="81.9">13</text>
<text x="128.4" y="83.8">15</text>
<text x="134.2" y="79.9">12</text>
<text x="134.2" y="81.9">14</text>
<text x="134.2" y="83.8">16</text>
<text x="205.6" y="79.9">11</text>
<text x="205.6" y="81.9">13</text>
<text x="205.6" y="83.8">15</text>
<text x="211.4" y="79.9">12</text>
<text x="211.4" y="81.9">14</text>
<text x="211.4" y="83.8">16</text>
<text x="128.4" y="85.7">17</text>
<text x="128.4" y="87.7">19</text>
<text x="134.2" y="85.7">18</text>
<text x="134.2" y="87.7">20</text>
<text x="205.6" y="85.7">17</text>
<text x="205.6" y="87.7">19</text>
<text x="211.4" y="85.7">18</text>
<text x="211.4" y="87.7">20</text>
<text x="244.2" y="110.8">1</text>
<text x="244.2" y="112.7">2</text>
<text x="203.7" y="118.5">CS#</text>
<text x="215.5" y="118.5">VCC</text>
<text x="203.7" y="120.5">SO</text>
<text x="203.7" y="122.4">WP#/ACC</text>
<text x="203.7" y="124.3">GND</text>
<text x="213.3" y="120.5">HOLD#</text>
<text x="214.6" y="122.4">SCLK</text>
<text x="217.5" y="124.3">SI</text>
<text x="128.4" y="128.2">1</text>
<text x="128.4" y="130.1">3</text>
<text x="135.1" y="128.2">2</text>
<text x="135.1" y="130.1">4</text>
<text x="128.4" y="132">5</text>
<text x="128.4" y="134">7</text>
<text x="128.4" y="135.9">9</text>
<text x="128.4" y="137.8">11</text>
<text x="134.2" y="137.8">12</text>
<text x="134.2" y="135.9">10</text>
<text x="135.1" y="132">6</text>
<text x="135.1" y="134">8</text>
<text x="203.7" y="135.9">HOLD#</text>
<text x="203.7" y="137.8">VCC</text>
<text x="213" y="137.8">SI/SIO0</text>
<text x="214.6" y="135.9">SCLK</text>
<text x="128.4" y="139.8">13</text>
<text x="128.4" y="141.7">15</text>
<text x="128.4" y="143.6">17</text>
<text x="134.2" y="139.8">14</text>
<text x="134.2" y="141.7">16</text>
<text x="134.2" y="143.6">18</text>
<text x="203.7" y="139.8">NC3</text>
<text x="203.7" y="141.7">NC4</text>
<text x="203.7" y="143.6">NC5</text>
<text x="214.7" y="143.6">NC12</text>
<text x="214.7" y="141.7">NC13</text>
<text x="214.7" y="139.8">NC14</text>
<text x="128.4" y="145.6">19</text>
<text x="134.2" y="145.6">20</text>
<text x="203.7" y="145.6">NC6</text>
<text x="203.7" y="147.5">CS#</text>
<text x="203.7" y="149.4">SO/SIO1 WP#/ACC</text>
<text x="214.7" y="145.6">NC11</text>
<text x="215.3" y="147.5">GND</text>
</g>
<g font-size="1.4">
<text x="30.9" y="1.5">5</text>
<text x="88.8" y="1.5">4</text>
<text x="146.7" y="1.5">3</text>
<text x="204.7" y="1.5">2</text>
<text x="262.6" y="1.5">1</text>
<text x=".5" y="26.1">D</text>
<text x="292" y="26.1">D</text>
<text x=".5" y="71.9">C</text>
<text x="292" y="71.9">C</text>
<text x=".5" y="117.8">B</text>
<text x="292" y="117.8">B</text>
<text x=".5" y="163.6">A</text>
<text x="292" y="163.6">A</text>
<text x="30.9" y="186.8">5</text>
<text x="88.8" y="186.8">4</text>
<text x="146.7" y="186.8">3</text>
<text x="204.7" y="186.8">2</text>
<text x="262.6" y="186.8">1</text>
</g>
</svg>
